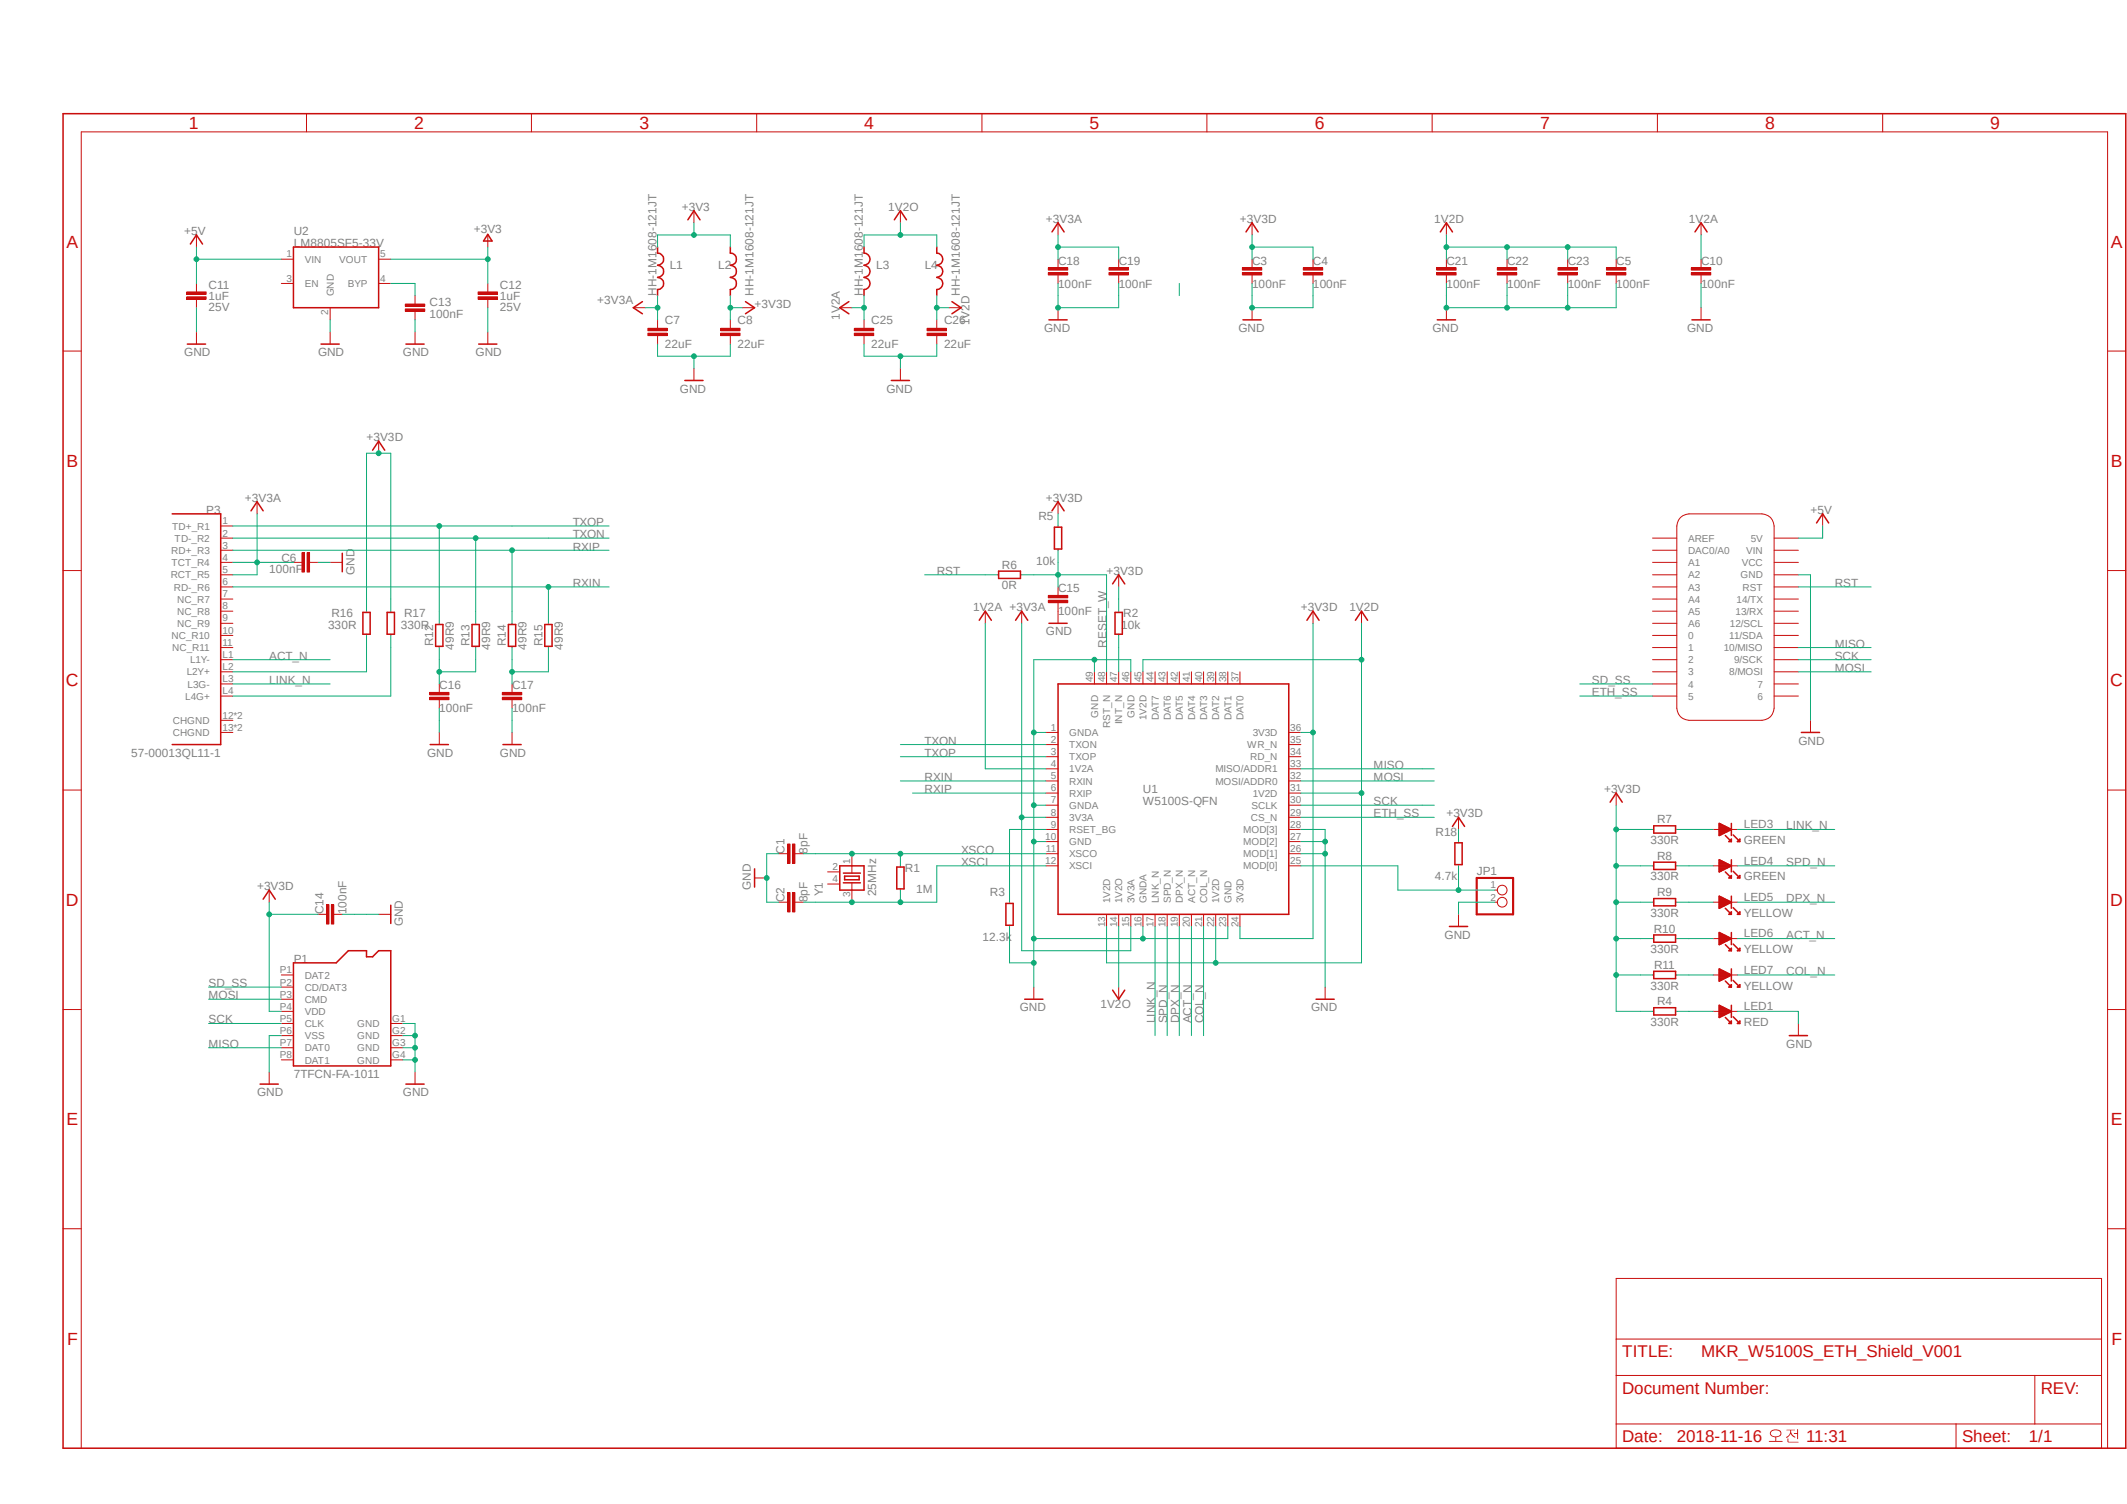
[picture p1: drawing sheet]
<svg xmlns="http://www.w3.org/2000/svg" width="297mm" height="210mm" viewBox="0 0 297 210" stroke-linecap="round" stroke-linejoin="round" font-family="sans-serif">
<path d="M8.4 15.7l288.7 186.9M297.1 15.7l-288.7 186.9" fill="none" stroke="#fff" stroke-width=".14"/>
<path d="M8.8 15.9h288v186.3h-288z" fill="none" stroke="#c90d0c" stroke-width=".21"/>
<g fill="none" stroke="#c90d0c" stroke-width=".14">
<path d="M42.8 15.9v2.5M74.2 15.9v2.5M105.7 15.9v2.5M137.1 15.9v2.5M168.5 15.9v2.5M200 15.9v2.5M231.4 15.9v2.5M262.9 15.9v2.5M8.8 49h2.5M294.3 49h2.5M8.8 79.7h2.5M294.3 79.7h2.5"/>
<path d="M8.8 110.3h2.5M294.3 110.3h2.5M8.8 141h2.5M294.3 141h2.5M8.8 171.6h2.5M225.7 178.5h67.8v23.7h-67.8zM294.3 171.6h2.5M225.7 192.1h67.8M225.7 198.8h67.8M225.7 187h67.8M273.1 198.8v3.4M284.1 192.1v6.7"/>
<path d="M11.3 202.2v-183.8h283v183.8"/>
</g>
<path d="M247.2 199.9a.58 .58 0 0 0 .1 .6 .58 .58 0 0 0 .6 .2h.3a.53 .53 0 0 0 .6-.6 .53 .53 0 0 0-.6-.5l-.7 .1zM247.4 199.9a.8 .8 0 0 1 1.2 .3 .75 .75 0 0 1-.7 .4 .75 .75 0 0 1-.6-.4zM247 201.2v.1h1.9v-.1h-.9v-.5h-.1v.5zM249.5 199.6v.1h.5a1.08 1.08 0 0 1-.6 1v.1a.79 .79 0 0 0 .7-.6 .75 .75 0 0 0 .6 .5 1 1 0 0 1-.6-1h.6zM251 199.6v.5h-.5v.1h.5v.8l.1-1.4zM249.6 200.9v.4l.1 .1h1.5l-1.4-.1-.1-.4z" fill="#c90d0c"/>
<g fill="none" stroke="#c90d0c" stroke-width=".21">
<path d="M26.6 34.1l.8-1.3 .9 1.3M41 34.5h11.9v8.5h-11.9zM68.1 32.7l.6 1h-1.2zM91.8 34.5v.8a.85 .85 0 0 1 .9 .9 .85 .85 0 0 1-.9 .8 .85 .85 0 0 1 .9 .9 .85 .85 0 0 1-.9 .8 .85 .85 0 0 1 .9 .9 .85 .85 0 0 1-.9 .8v.9M96.1 30.7l.8-1.3 .8 1.3M102 34.5v.8a.85 .85 0 0 1 .8 .9 .85 .85 0 0 1-.8 .8 .85 .85 0 0 1 .8 .9 .85 .85 0 0 1-.8 .8 .85 .85 0 0 1 .8 .9 .85 .85 0 0 1-.8 .8v.9M120.6 34.5v.8a.85 .85 0 0 1 .9 .9 .85 .85 0 0 1-.9 .8 .85 .85 0 0 1 .9 .9 .85 .85 0 0 1-.9 .8 .85 .85 0 0 1 .9 .9 .85 .85 0 0 1-.9 .8v.9M124.9 30.7l.8-1.3 .9 1.3M130.8 34.5v.8a.85 .85 0 0 1 .9 .9 .85 .85 0 0 1-.9 .8 .85 .85 0 0 1 .9 .9 .85 .85 0 0 1-.9 .8 .85 .85 0 0 1 .9 .9 .85 .85 0 0 1-.9 .8v.9M146.9 32.4l.8-1.3 .9 1.3M174 32.4l.8-1.3 .9 1.3M201.1 32.4l.9-1.3 .8 1.3"/>
<path d="M236.7 32.4l.8-1.3 .9 1.3M26.2 48h2.5M44.8 48h2.6M56.7 48h2.5M66.8 48h2.6M89.7 42.1l-1.3 .9 1.3 .8M95.6 53.1h2.6M104.1 42.1l1.3 .9-1.3 .8M118.5 42.1l-1.2 .9 1.2 .8M124.5 53.1h2.5M132.9 42.1l1.3 .9-1.3 .8M146.5 44.7h2.5"/>
<path d="M173.6 44.7h2.5M200.7 44.7h2.5M236.3 44.7h2.5M24 71.8h6.8v32.2h-6.8M35.1 71.3l.8-1.2 .8 1.2M47.8 77.3v2.5M52 62.9l.9-1.3 .8 1.3M139.4 79.8h3.1v1h-3.1zM146.9 71.3l.8-1.2 .9 1.2M147.2 73.6h1.1v3.1h-1.1zM253.7 73l.8-1.2 .9 1.2M50.7 85.5h1v3.1h-1z"/>
<path d="M54.1 85.5h1v3.1h-1zM60.8 87.2h1v3.1h-1zM65.9 87.2h1v3.1h-1zM71 87.2h1v3.1h-1zM76.1 87.2h1v3.1h-1zM136.7 86.6l.9-1.3 .8 1.3M141.8 86.6l.9-1.3 .8 1.3M146.5 87h2.5M147.7 95.5h32.3v32.2h-32.3zM155.4 81.5l.8-1.2 .9 1.2M155.7 85.5h1v3.1h-1zM182.5 86.6l.8-1.3 .9 1.3"/>
<path d="M189.3 86.6l.8-1.3 .9 1.3M60.1 104h2.5M70.2 104h2.6M202.8 115.4l.9-1.3 .8 1.3M203.2 117.7h1v3h-1zM224.8 112l.9-1.3 .8 1.3M230.9 115.3h3.1v1h-3.1zM240.1 115l1.7 .8-1.7 .9zM240.1 116.6h.1M240.1 116.5h.3M240.1 116.4h.5M240.1 116.3h.7"/>
<path d="M240.1 116.2h.9M240.1 116.1h1.1M240.1 116h1.3M240.1 115.9h1.5M240.1 115.8h1.6M240.1 115.7h1.4M240.1 115.6h1.2M240.1 115.5h1M240.1 115.4h.8M240.1 115.3h.6M240.1 115.1h.4M240.1 115.1h.1"/>
<path d="M240.9 116.7l.9 .8M241.4 117.5l.4-.3v.3zM241.8 115v1.7M242 116.6l.9 .8M243 117.2v.3h-.4zM251.5 102.3h2.6M36.7 125.6l.9-1.3 .8 1.3M41 134.5h5.9l1.7-1.7h2.6v.8h.8l.9-.8h1.7v16h-13.6zM54.6 126.4v2.5M105.4 121.3v2.6M117.3 120.9h3.3v3.4h-3.3zM117.8 123.3h2.3"/>
<path d="M117.8 121.9h2.3M117.9 122.3h2.1v.6h-2.1zM125.2 121.1h1v3h-1zM140.5 126.2h1v3h-1zM143.1 139.5h2.5M155.4 138.3l.8 1.2 .9-1.2M183.8 139.5h2.5M202.4 129.4h2.5M230.9 120.4h3.1v1h-3.1zM230.9 125.5h3.1v1h-3.1zM230.9 130.6h3.1v1h-3.1zM230.9 135.6h3.1v1.1h-3.1z"/>
<path d="M240.1 120.1l1.7 .8-1.7 .9zM240.1 125.1l1.7 .9-1.7 .8zM240.1 130.2l1.7 .9-1.7 .8zM240.1 135.3l1.7 .8-1.7 .9zM240.1 121.7h.1M240.1 121.6h.3M240.1 121.5h.5M240.1 121.4h.7M240.1 121.3h.9M240.1 121.2h1.1M240.1 121.1h1.3M240.1 121h1.5"/>
<path d="M240.1 120.9h1.6M240.1 120.8h1.4M240.1 120.6h1.2M240.1 120.6h1M240.1 120.4h.8M240.1 120.4h.6M240.1 120.2h.4M240.1 120.1h.1M240.1 126.8h.1M240.1 126.7h.3M240.1 126.6h.5M240.1 126.5h.7"/>
<path d="M240.1 126.4h.9M240.1 126.3h1.1M240.1 126.2h1.3M240.1 126.1h1.5M240.1 125.9h1.6M240.1 125.9h1.4M240.1 125.7h1.2M240.1 125.6h1M240.1 125.5h.8M240.1 125.4h.6M240.1 125.3h.4M240.1 125.2h.1"/>
<path d="M240.1 131.9h.1M240.1 131.8h.3M240.1 131.7h.5M240.1 131.6h.7M240.1 131.4h.9M240.1 131.4h1.1M240.1 131.2h1.3M240.1 131.1h1.5M240.1 131h1.6M240.1 130.9h1.4M240.1 130.8h1.2M240.1 130.7h1"/>
<path d="M240.1 130.6h.8M240.1 130.5h.6M240.1 130.4h.4M240.1 130.3h.1M240.1 137h.1M240.1 136.9h.3M240.1 136.8h.5M240.1 136.7h.7M240.1 136.6h.9M240.1 136.4h1.1M240.1 136.4h1.3M240.1 136.2h1.5"/>
<path d="M240.1 136.1h1.6M240.1 136h1.4M240.1 135.9h1.2M240.1 135.8h1M240.1 135.7h.8M240.1 135.6h.6M240.1 135.5h.4M240.1 135.4h.1M240.9 121.8l.9 .8M240.9 126.8l.9 .9M240.9 131.9l.9 .9M240.9 137l.9 .8"/>
<path d="M241.4 122.6l.4-.3v.3zM241.4 127.7l.4-.4v.4zM241.4 132.8l.4-.4v.4zM241.4 137.8l.4-.3v.3zM241.8 120.1v1.7M241.8 125.1v1.7M241.8 130.2v1.7M241.8 135.3v1.7M242 121.7l.9 .8M242 126.7l.9 .9M242 131.8l.9 .9M242 136.9l.9 .9"/>
<path d="M243 122.3v.3h-.4zM243 127.3v.4h-.4zM243 132.4v.4h-.4zM243 137.5v.3h-.4zM36.3 151.4h2.6M56.7 151.4h2.5M230.9 140.7h3.1v1h-3.1zM240.1 140.4l1.7 .8-1.7 .9zM240.1 142.1h.1M240.1 141.9h.3M240.1 141.9h.5M240.1 141.7h.7"/>
<path d="M240.1 141.6h.9M240.1 141.5h1.1M240.1 141.4h1.3M240.1 141.3h1.5M240.1 141.2h1.6M240.1 141.1h1.4M240.1 141h1.2M240.1 140.9h1M240.1 140.8h.8M240.1 140.7h.6M240.1 140.6h.4M240.1 140.5h.1"/>
<path d="M240.9 142.1l.9 .8M241.4 142.9l.4-.3v.3zM241.8 140.4v1.7M242 142l.9 .8M243 142.6v.3h-.4zM249.9 144.6h2.5"/>
</g>
<g fill="none" stroke="#c90d0c" stroke-width=".14">
<path d="M27.4 32.8v1.7M27.4 39.6v1.2M39.3 36.2h1.7M39.3 39.6h1.7M52.9 36.2h1.7M52.9 39.6h1.7M68.1 32.8v1.7M68.1 39.6v1.2M96.9 29.4v1.7M125.7 29.4v1.7M146.4 38.1h2.7v.3h-2.7zM146.4 37.4h2.7v.3h-2.7z"/>
<path d="M147.7 31.1v1.7M147.7 36.2v1.2M147.7 38.4v1.2M154.9 38.1h2.7v.3h-2.7zM154.9 37.4h2.7v.3h-2.7zM156.2 36.2v1.2M156.2 38.4v1.2M173.5 38.1h2.7v.3h-2.7zM173.5 37.4h2.7v.3h-2.7zM174.8 31.1v1.7M174.8 36.2v1.2M174.8 38.4v1.2"/>
<path d="M182 38.1h2.7v.3h-2.7zM182 37.4h2.7v.3h-2.7zM183.3 36.2v1.2M183.3 38.4v1.2M200.6 38.1h2.7v.3h-2.7zM200.6 37.4h2.7v.3h-2.7zM202 31.1v1.7M202 36.2v1.2M202 38.4v1.2M209.1 38.1h2.7v.3h-2.7zM209.1 37.4h2.7v.3h-2.7zM210.4 36.2v1.2"/>
<path d="M210.4 38.4v1.2M217.6 38.1h2.7v.3h-2.7zM217.6 37.4h2.7v.3h-2.7zM218.9 36.2v1.2M218.9 38.4v1.2M224.3 38.1h2.7v.3h-2.7zM224.3 37.4h2.7v.3h-2.7zM225.7 36.2v1.2M225.7 38.4v1.2M236.2 38.1h2.7v.3h-2.7zM236.2 37.4h2.7v.3h-2.7zM237.5 31.1v1.7"/>
<path d="M237.5 36.2v1.2M237.5 38.4v1.2M26.1 41.4h2.7v.4h-2.7zM26.1 40.8h2.7v.3h-2.7zM27.4 41.8v1.2M27.4 46.4v1.6M46.1 43v1.7M46.1 46.4v1.6M56.6 43.1h2.7v.4h-2.7zM56.6 42.5h2.7v.3h-2.7zM58 41.3v1.2M58 43.5v1.2"/>
<path d="M58 46.4v1.6M66.8 41.4h2.7v.4h-2.7zM66.8 40.8h2.7v.3h-2.7zM68.1 41.8v1.2M68.1 46.4v1.6M88.4 43h1.7M90.5 46.5h2.7v.4h-2.7zM90.5 45.8h2.7v.4h-2.7zM91.8 44.7v1.1M91.8 46.9v1.1M96.9 51.4v1.7M100.6 46.5h2.7v.4h-2.7z"/>
<path d="M100.6 45.8h2.7v.4h-2.7zM102 44.7v1.1M102 46.9v1.1M103.7 43h1.7M117.3 43h1.7M119.3 46.5h2.7v.4h-2.7zM119.3 45.8h2.7v.4h-2.7zM120.6 44.7v1.1M120.6 46.9v1.1M125.7 51.4v1.7M129.5 46.5h2.7v.4h-2.7zM129.5 45.8h2.7v.4h-2.7z"/>
<path d="M130.8 44.7v1.1M130.8 46.9v1.1M132.5 43h1.7M147.7 43v1.7M174.8 43v1.7M202 43v1.7M237.5 43v1.7M30.8 78.5h1.7M30.8 73.4h1.7M30.8 75.1h1.7M30.8 76.8h1.7M35.9 70.1v1.7"/>
<path d="M41 78.5h1.2M42.2 77.2h.3v2.7h-.3zM42.9 77.2h.3v2.7h-.3zM43.2 78.5h1.2M46.1 78.5h1.7M52.9 61.6v1.7M147.7 70.1v1.7M147.7 73.4v.2M147.7 76.7v.1M230.8 78.5h3.3M230.8 75.1h3.3M230.8 76.8h3.3"/>
<path d="M234.7 72.3l.3-.3 .8-.2h10.2a1.74 1.74 0 0 1 1.7 1.6v25.5a1.74 1.74 0 0 1-1.7 1.7h-10.2a1.74 1.74 0 0 1-1.7-1.7v-25.5l.3-.8zM247.7 78.5h3.4M247.7 75.1h3.4M247.7 76.8h3.4M254.5 71.8v1.6M30.8 80.3h1.7M30.8 82h1.7M30.8 83.7h1.7M30.8 85.3h1.7M30.8 87h1.7M30.8 88.7h1.7M30.8 90.4h1.7"/>
<path d="M30.8 92.1h1.7M30.8 93.8h1.7M30.8 95.5h1.7M30.8 97.2h1.7M51.2 85.3v.2M51.2 88.6v.1M54.6 85.3v.2M54.6 88.6v.1M60 97.4h2.7v.3h-2.7zM60 96.7h2.7v.3h-2.7zM61.3 87v.2M61.3 90.3v.1"/>
<path d="M61.3 95.5v1.2M61.3 97.7v1.2M66.4 87v.2M66.4 90.3v.1M70.1 97.4h2.8v.3h-2.8zM70.1 96.7h2.8v.3h-2.8zM71.5 87v.2M71.5 90.3v.1M71.5 95.5v1.2M71.5 97.7v1.2M76.6 87v.2M76.6 90.3v.1"/>
<path d="M137.6 85.3v1.7M139.3 80.3h.1M142.5 80.3h.2M142.7 85.3v1.7M146.4 83.8h2.7v.4h-2.7zM146.4 83.1h2.7v.4h-2.7zM147.7 82v1.1M147.7 84.2v2.8M152.8 93.8v1.7M154.5 93.8v1.7M156.2 80.3v1.7M156.2 85.3v.2"/>
<path d="M156.2 88.6v.1M156.2 93.8v1.7M157.9 93.8v1.7M159.6 93.8v1.7M161.3 93.8v1.7M163 93.8v1.7M164.7 93.8v1.7M166.4 93.8v1.7M168.1 93.8v1.7M169.8 93.8v1.7M171.4 93.8v1.7M173.1 93.8v1.7"/>
<path d="M183.3 85.3v1.7M190.1 85.3v1.7M230.8 80.3h3.3M230.8 82h3.3M230.8 83.7h3.3M230.8 85.3h3.3M230.8 87h3.3M230.8 88.7h3.3M230.8 90.4h3.3M230.8 92.1h3.3M230.8 93.8h3.3M230.8 95.5h3.3"/>
<path d="M230.8 97.2h3.3M247.7 80.3h3.4M247.7 82h3.4M247.7 83.7h3.4M247.7 85.3h3.4M247.7 87h3.4M247.7 88.7h3.4M247.7 90.4h3.4M247.7 92.1h3.4M247.7 93.8h3.4M247.7 95.5h3.4M247.7 97.2h3.4"/>
<path d="M30.8 100.6h1.7M30.8 102.3h1.7M61.3 102.3v1.7M71.5 102.3v1.7M108.8 119.2h1.1M110 117.9h.3v2.7h-.3zM110.7 117.9h.3v2.7h-.3zM111 119.2h1.2M119 119.2v2.7M146 102.3h1.7M146 115.8h1.7M146 119.2h1.7"/>
<path d="M146 104h1.7M146 105.7h1.7M146 107.4h1.7M146 109.1h1.7M146 110.7h1.7M146 112.4h1.7M146 114.1h1.7M146 117.5h1.7M180 102.3h1.7M180 115.8h1.7M180 119.2h1.7M180 104h1.7"/>
<path d="M180 105.7h1.7M180 107.4h1.7M180 109.1h1.7M180 110.7h1.7M180 112.4h1.7M180 114.1h1.7M180 117.5h1.7M203.7 114.1v1.7M203.7 117.5v.2M225.7 110.7v1.7M230.8 115.8h.1M234 115.8h.1"/>
<path d="M239.2 115.8h3.4M252.8 100.6v1.7M37.6 124.3v1.7M39.3 136.1h1.7M39.3 139.5h1.7M39.3 137.8h1.7M44.4 127.7h1.2M45.6 126.3h.3v2.7h-.3zM46.3 126.3h.3v2.7h-.3zM46.6 127.7h1.2M52.9 127.7h1.7M105.4 122.6h1.7"/>
<path d="M108.8 126h1.1M110 124.6h.3v2.7h-.3zM110.7 124.6h.3v2.7h-.3zM111 126h1.2M115.6 121.8h1.7M115.6 123.4h1.7M119 123.3v2.7M125.7 120.9v.2M125.7 124.1v.2M141 126v.2M141 129.2v.2M144.4 137.8v1.7"/>
<path d="M146 120.9h1.7M154.5 127.7v1.7M156.2 127.7v1.7M156.2 137.8v1.7M157.9 127.7v1.7M159.6 127.7v1.7M161.3 127.7v1.7M163 127.7v1.7M164.7 127.7v1.7M166.4 127.7v1.7M168.1 127.7v1.7M169.8 127.7v1.7"/>
<path d="M171.4 127.7v1.7M173.1 127.7v1.7M180 120.9h1.7M185 137.8v1.7M203.7 120.7v.2M203.7 127.7v1.7M208.7 126h.4M208.7 124.3h.4M230.8 120.9h.1M230.8 126h.1M230.8 131.1h.1M230.8 136.1h.1"/>
<path d="M234 120.9h.1M234 126h.1M234 131.1h.1M234 136.1h.1M239.2 120.9h3.4M239.2 126h3.4M239.2 131.1h3.4M239.2 136.1h3.4M37.6 149.7v1.7M39.3 141.2h1.7M39.3 148h1.7M39.3 146.3h1.7"/>
<path d="M39.3 144.6h1.7M39.3 142.9h1.7M54.6 148h1.7M54.6 146.3h1.7M54.6 144.6h1.7M54.6 142.9h1.7M58 149.7v1.7M230.8 141.2h.1M234 141.2h.1M239.2 141.2h3.4M251.1 142.9v1.7"/>
<circle cx="209.8" cy="124.3" r=".68"/>
<circle cx="209.8" cy="126" r=".68"/>
</g>
<g fill="none" stroke="#c90d0c" stroke-width=".34">
<path d="M146.4 38.2h2.7M146.4 37.5h2.7M154.9 38.2h2.7M154.9 37.5h2.7M173.5 38.2h2.7M173.5 37.5h2.7M182 38.2h2.7M182 37.5h2.7M200.6 38.2h2.7M200.6 37.5h2.7M209.1 38.2h2.7M209.1 37.5h2.7"/>
<path d="M217.6 38.2h2.7M217.6 37.5h2.7M224.3 38.2h2.7M224.3 37.5h2.7M236.2 38.2h2.7M236.2 37.5h2.7M26.1 41.6h2.7M26.1 40.9h2.7M56.6 43.3h2.7M56.6 42.6h2.7M66.8 41.6h2.7M66.8 40.9h2.7"/>
<path d="M90.5 46.7h2.7M90.5 46h2.7M100.6 46.7h2.7M100.6 46h2.7M119.3 46.7h2.7M119.3 46h2.7M129.5 46.7h2.7M129.5 46h2.7M42.3 77.2v2.7M43.1 77.2v2.7M60 97.5h2.7M60 96.9h2.7"/>
<path d="M70.1 97.5h2.8M70.1 96.9h2.8M146.4 84h2.7M146.4 83.3h2.7M110.2 117.9v2.7M110.8 117.9v2.7M45.8 126.3v2.7M46.4 126.3v2.7M110.2 124.6v2.7M110.8 124.6v2.7"/>
</g>
<path d="M206.2 122.6h5.1v5.1h-5.1z" fill="none" stroke="#c90d0c" stroke-width=".3"/>
<path d="M91.8 48v1.7h10.2v-1.7M96.9 49.7v1.7M44.4 78.5h1.7M61.3 98.9v3.4M71.5 98.9v3.4" fill="none" stroke="#0dab76" stroke-width=".14"/>
<circle cx="96.9" cy="49.7" r=".33" fill="#0dab76"/>
<g fill="none" stroke="#0dab76" stroke-width=".14">
<path d="M174.8 41.3v1.7h8.5v-1.7"/>
<circle cx="96.9" cy="49.7" r=".33"/>
</g>
<circle cx="174.8" cy="43" r=".33" fill="#0dab76"/>
<g fill="none" stroke="#0dab76" stroke-width=".14">
<path d="M174.8 39.6v1.7M183.3 39.6v1.7M120.6 48v1.7h10.2v-1.7M125.7 49.7v1.7"/>
<circle cx="174.8" cy="43" r=".33"/>
</g>
<circle cx="125.7" cy="49.7" r=".33" fill="#0dab76"/>
<g fill="none" stroke="#0dab76" stroke-width=".14">
<path d="M147.7 41.3v1.7h8.5v-1.7"/>
<circle cx="125.7" cy="49.7" r=".33"/>
</g>
<circle cx="147.7" cy="43" r=".33" fill="#0dab76"/>
<g fill="none" stroke="#0dab76" stroke-width=".14">
<path d="M147.7 39.6v1.7M156.2 39.6v1.7M202 41.3v1.7h16.9v-1.7M210.4 41.3v1.7"/>
<circle cx="147.7" cy="43" r=".33"/>
</g>
<circle cx="210.4" cy="43" r=".33" fill="#0dab76"/>
<circle cx="210.4" cy="43" r=".33" fill="none" stroke="#0dab76" stroke-width=".14"/>
<circle cx="202" cy="43" r=".33" fill="#0dab76"/>
<g fill="none" stroke="#0dab76" stroke-width=".14">
<path d="M202 39.6v1.7M210.4 39.6v1.7M218.9 39.6v1.7M225.7 39.6v3.4h-6.8"/>
<circle cx="202" cy="43" r=".33"/>
</g>
<circle cx="218.9" cy="43" r=".33" fill="#0dab76"/>
<g fill="none" stroke="#0dab76" stroke-width=".14">
<path d="M237.5 39.6v3.4M108.8 119.2h-1.7v6.8h1.7"/>
<circle cx="218.9" cy="43" r=".33"/>
</g>
<circle cx="107.1" cy="122.6" r=".33" fill="#0dab76"/>
<g fill="none" stroke="#0dab76" stroke-width=".14">
<path d="M146 117.5h-1.6v20.3M146 102.3h-1.6v10.1"/>
<circle cx="107.1" cy="122.6" r=".33"/>
</g>
<circle cx="144.4" cy="117.5" r=".33" fill="#0dab76"/>
<g fill="none" stroke="#0dab76" stroke-width=".14">
<path d="M146 112.4h-1.6v5.1"/>
<circle cx="144.4" cy="117.5" r=".33"/>
</g>
<circle cx="144.4" cy="112.4" r=".33" fill="#0dab76"/>
<g fill="none" stroke="#0dab76" stroke-width=".14">
<path d="M159.6 129.4v1.7h-15.2"/>
<circle cx="144.4" cy="112.4" r=".33"/>
</g>
<circle cx="144.4" cy="131.1" r=".33" fill="#0dab76"/>
<g fill="none" stroke="#0dab76" stroke-width=".14">
<path d="M171.4 129.4v1.7h-11.8"/>
<circle cx="144.4" cy="131.1" r=".33"/>
</g>
<circle cx="159.6" cy="131.1" r=".33" fill="#0dab76"/>
<g fill="none" stroke="#0dab76" stroke-width=".14">
<path d="M157.9 93.8v-1.7h-13.5v10.2"/>
<circle cx="159.6" cy="131.1" r=".33"/>
</g>
<circle cx="144.4" cy="102.3" r=".33" fill="#0dab76"/>
<g fill="none" stroke="#0dab76" stroke-width=".14">
<path d="M141 129.4v5.1h3.4"/>
<circle cx="144.4" cy="102.3" r=".33"/>
</g>
<circle cx="144.4" cy="134.5" r=".33" fill="#0dab76"/>
<g fill="none" stroke="#0dab76" stroke-width=".14">
<path d="M152.8 92.1v1.7"/>
<circle cx="144.4" cy="134.5" r=".33"/>
</g>
<circle cx="152.8" cy="92.1" r=".33" fill="#0dab76"/>
<g fill="none" stroke="#0dab76" stroke-width=".14">
<path d="M181.7 115.8h3.3v3.4M181.7 117.5h3.3"/>
<circle cx="152.8" cy="92.1" r=".33"/>
</g>
<circle cx="185" cy="117.5" r=".33" fill="#0dab76"/>
<g fill="none" stroke="#0dab76" stroke-width=".14">
<path d="M181.7 119.2h3.3v18.6"/>
<circle cx="185" cy="117.5" r=".33"/>
</g>
<circle cx="185" cy="119.2" r=".33" fill="#0dab76"/>
<g fill="none" stroke="#0dab76" stroke-width=".14">
<path d="M27.4 43v3.4M46.1 44.7v1.7M58 44.7v1.7M68.1 43v3.4M251.1 80.3h1.7v20.3M47.8 127.7h5.1M39.3 144.6h-1.7v5.1M56.3 142.9h1.7v6.8M56.3 148h1.7M242.6 141.2h8.5v1.7"/>
<circle cx="185" cy="119.2" r=".33"/>
</g>
<circle cx="58" cy="148" r=".33" fill="#0dab76"/>
<g fill="none" stroke="#0dab76" stroke-width=".14">
<path d="M56.3 146.3h1.7"/>
<circle cx="58" cy="148" r=".33"/>
</g>
<circle cx="58" cy="146.3" r=".33" fill="#0dab76"/>
<g fill="none" stroke="#0dab76" stroke-width=".14">
<path d="M56.3 144.6h1.7"/>
<circle cx="58" cy="146.3" r=".33"/>
</g>
<circle cx="58" cy="144.6" r=".33" fill="#0dab76"/>
<g fill="none" stroke="#0dab76" stroke-width=".14">
<path d="M32.5 78.5h6.8M35.9 71.8v6.7M208.7 126h-5v1.7"/>
<circle cx="58" cy="144.6" r=".33"/>
</g>
<circle cx="35.9" cy="78.5" r=".33" fill="#0dab76"/>
<g fill="none" stroke="#0dab76" stroke-width=".14">
<path d="M90.1 43h1.7M91.8 41.3v3.4M35.9 78.5v1.8h-3.4M39.3 78.5h1.7"/>
<circle cx="35.9" cy="78.5" r=".33"/>
</g>
<circle cx="91.8" cy="43" r=".33" fill="#0dab76"/>
<g fill="none" stroke="#0dab76" stroke-width=".14">
<path d="M147.7 32.8v3.4M147.7 34.5h8.5"/>
<circle cx="91.8" cy="43" r=".33"/>
</g>
<circle cx="147.7" cy="34.5" r=".33" fill="#0dab76"/>
<g fill="none" stroke="#0dab76" stroke-width=".14">
<path d="M156.2 34.5v1.7M142.7 87v45.8h15.2v-3.4M142.7 114.1h3.3"/>
<circle cx="147.7" cy="34.5" r=".33"/>
</g>
<circle cx="142.7" cy="114.1" r=".33" fill="#0dab76"/>
<g fill="none" stroke="#0dab76" stroke-width=".14">
<path d="M54.6 63.3h-3.4v20.4"/>
<circle cx="142.7" cy="114.1" r=".33"/>
</g>
<circle cx="52.9" cy="63.3" r=".33" fill="#0dab76"/>
<g fill="none" stroke="#0dab76" stroke-width=".14">
<path d="M102 41.3v3.4M102 43h1.7M54.6 63.3v22M51.2 83.7v1.6"/>
<circle cx="52.9" cy="63.3" r=".33"/>
</g>
<circle cx="102" cy="43" r=".33" fill="#0dab76"/>
<g fill="none" stroke="#0dab76" stroke-width=".14">
<path d="M174.8 32.8v3.4M174.8 34.5h8.5"/>
<circle cx="102" cy="43" r=".33"/>
</g>
<circle cx="174.8" cy="34.5" r=".33" fill="#0dab76"/>
<g fill="none" stroke="#0dab76" stroke-width=".14">
<path d="M183.3 34.5v1.7M183.3 87v44.1h-10.2v-1.7M181.7 102.3h1.6"/>
<circle cx="174.8" cy="34.5" r=".33"/>
</g>
<circle cx="183.4" cy="102.3" r=".33" fill="#0dab76"/>
<g fill="none" stroke="#0dab76" stroke-width=".14">
<path d="M156.2 82v3.3M37.6 126v15.2h1.7M37.6 127.7h6.8"/>
<circle cx="183.4" cy="102.3" r=".33"/>
</g>
<circle cx="37.6" cy="127.7" r=".33" fill="#0dab76"/>
<g fill="none" stroke="#0dab76" stroke-width=".14">
<path d="M229.1 115.8h-3.4v20.3h3.4M225.7 120.9h3.4"/>
<circle cx="37.6" cy="127.7" r=".33"/>
</g>
<circle cx="225.7" cy="120.9" r=".33" fill="#0dab76"/>
<g fill="none" stroke="#0dab76" stroke-width=".14">
<path d="M225.7 126h3.4"/>
<circle cx="225.7" cy="120.9" r=".33"/>
</g>
<circle cx="225.7" cy="126" r=".33" fill="#0dab76"/>
<g fill="none" stroke="#0dab76" stroke-width=".14">
<path d="M225.7 131.1h3.4"/>
<circle cx="225.7" cy="126" r=".33"/>
</g>
<circle cx="225.7" cy="131.1" r=".33" fill="#0dab76"/>
<g fill="none" stroke="#0dab76" stroke-width=".14">
<path d="M225.7 112.4v3.4"/>
<circle cx="225.7" cy="131.1" r=".33"/>
</g>
<circle cx="225.7" cy="115.8" r=".33" fill="#0dab76"/>
<g fill="none" stroke="#0dab76" stroke-width=".14">
<path d="M225.7 136.1v5.1h3.4"/>
<circle cx="225.7" cy="115.8" r=".33"/>
</g>
<circle cx="225.7" cy="136.1" r=".33" fill="#0dab76"/>
<g fill="none" stroke="#0dab76" stroke-width=".14">
<path d="M32.5 75.1h52.5M66.4 75.1v10.2M147.7 71.8v1.6M203.7 115.8v1.7M229.1 115.8h1.7M229.1 120.9h1.7M229.1 126h1.7M229.1 131.1h1.7M229.1 136.1h1.7M229.1 141.2h1.7"/>
<circle cx="225.7" cy="136.1" r=".33"/>
</g>
<circle cx="66.4" cy="75.1" r=".33" fill="#0dab76"/>
<g fill="none" stroke="#0dab76" stroke-width=".14">
<path d="M32.5 73.4h52.5M61.3 73.4v11.9M66.4 85.3v1.7M125.7 104h20.3"/>
<circle cx="66.4" cy="75.1" r=".33"/>
</g>
<circle cx="61.3" cy="73.4" r=".33" fill="#0dab76"/>
<g fill="none" stroke="#0dab76" stroke-width=".14">
<path d="M32.5 82h52.5M61.3 85.3v1.7M76.6 82v3.3M125.7 105.7h20.3"/>
<circle cx="61.3" cy="73.4" r=".33"/>
</g>
<circle cx="76.6" cy="82" r=".33" fill="#0dab76"/>
<g fill="none" stroke="#0dab76" stroke-width=".14">
<path d="M32.5 76.8h52.5M71.5 76.8v8.5M76.6 85.3v1.7M125.7 109.1h20.3"/>
<circle cx="76.6" cy="82" r=".33"/>
</g>
<circle cx="71.5" cy="76.8" r=".33" fill="#0dab76"/>
<g fill="none" stroke="#0dab76" stroke-width=".14">
<path d="M32.5 95.5h13.6M32.5 92.1h13.6M51.2 88.7v5.1h-18.7M54.6 88.7v8.5h-22.1M61.3 93.8h5.1M61.3 92.1v3.4M71.5 85.3v1.7M127.4 110.7h18.6M242.6 115.8h13.6M161.3 129.4v15.2M166.4 129.4v15.2M242.6 131.1h13.6"/>
<circle cx="71.5" cy="76.8" r=".33"/>
</g>
<circle cx="61.3" cy="93.8" r=".33" fill="#0dab76"/>
<g fill="none" stroke="#0dab76" stroke-width=".14">
<path d="M61.3 90.4v1.7M66.4 90.4v3.4M71.5 92.1v3.4M76.6 92.1v1.7h-5.1"/>
<circle cx="61.3" cy="93.8" r=".33"/>
</g>
<circle cx="71.5" cy="93.8" r=".33" fill="#0dab76"/>
<g fill="none" stroke="#0dab76" stroke-width=".14">
<path d="M91.8 34.5v-1.7h10.2v1.7M96.9 31.1v1.7M71.5 90.4v1.7M76.6 90.4v1.7"/>
<circle cx="71.5" cy="93.8" r=".33"/>
</g>
<circle cx="96.9" cy="32.8" r=".33" fill="#0dab76"/>
<g fill="none" stroke="#0dab76" stroke-width=".14">
<path d="M54.6 36.2h13.5M68.1 34.5v5.1"/>
<circle cx="96.9" cy="32.8" r=".33"/>
</g>
<circle cx="68.1" cy="36.2" r=".33" fill="#0dab76"/>
<g fill="none" stroke="#0dab76" stroke-width=".14">
<path d="M130.8 41.3v3.4M130.8 43h1.7"/>
<circle cx="68.1" cy="36.2" r=".33"/>
</g>
<circle cx="130.8" cy="43" r=".33" fill="#0dab76"/>
<g fill="none" stroke="#0dab76" stroke-width=".14">
<path d="M202 32.8v3.4M202 34.5h16.9v1.7"/>
<circle cx="130.8" cy="43" r=".33"/>
</g>
<circle cx="202" cy="34.5" r=".33" fill="#0dab76"/>
<g fill="none" stroke="#0dab76" stroke-width=".14">
<path d="M210.4 34.5v1.7"/>
<circle cx="202" cy="34.5" r=".33"/>
</g>
<circle cx="210.4" cy="34.5" r=".33" fill="#0dab76"/>
<g fill="none" stroke="#0dab76" stroke-width=".14">
<path d="M218.9 34.5h6.8v1.7"/>
<circle cx="210.4" cy="34.5" r=".33"/>
</g>
<circle cx="218.9" cy="34.5" r=".33" fill="#0dab76"/>
<g fill="none" stroke="#0dab76" stroke-width=".14">
<path d="M190.1 110.7v23.8h-35.6v-5.1M169.8 129.4v5.1"/>
<circle cx="218.9" cy="34.5" r=".33"/>
</g>
<circle cx="169.8" cy="134.5" r=".33" fill="#0dab76"/>
<g fill="none" stroke="#0dab76" stroke-width=".14">
<path d="M159.6 92.1h30.5M190.1 87v23.7"/>
<circle cx="169.8" cy="134.5" r=".33"/>
</g>
<circle cx="190.1" cy="92.1" r=".33" fill="#0dab76"/>
<g fill="none" stroke="#0dab76" stroke-width=".14">
<path d="M159.6 92.1v1.7M181.7 110.7h8.4"/>
<circle cx="190.1" cy="92.1" r=".33"/>
</g>
<circle cx="190.1" cy="110.7" r=".33" fill="#0dab76"/>
<g fill="none" stroke="#0dab76" stroke-width=".14">
<path d="M119 43h1.6M120.6 41.3v3.4"/>
<circle cx="190.1" cy="110.7" r=".33"/>
</g>
<circle cx="120.7" cy="43" r=".33" fill="#0dab76"/>
<g fill="none" stroke="#0dab76" stroke-width=".14">
<path d="M120.6 34.5v-1.7h10.2v1.7M125.7 31.1v1.7M237.5 32.8v3.4M137.6 87v20.4h8.4"/>
<circle cx="120.7" cy="43" r=".33"/>
</g>
<circle cx="125.7" cy="32.8" r=".33" fill="#0dab76"/>
<g fill="none" stroke="#0dab76" stroke-width=".14">
<path d="M147.7 78.5v1.8h6.8v13.5M156.2 129.4v8.4"/>
<circle cx="125.7" cy="32.8" r=".33"/>
</g>
<circle cx="147.7" cy="80.3" r=".33" fill="#0dab76"/>
<g fill="none" stroke="#0dab76" stroke-width=".14">
<path d="M147.7 76.8v1.7M142.7 80.3h5v1.7M113.9 119.2h32.1"/>
<circle cx="147.7" cy="80.3" r=".33"/>
</g>
<circle cx="119" cy="119.2" r=".33" fill="#0dab76"/>
<g fill="none" stroke="#0dab76" stroke-width=".14">
<path d="M125.7 119.2v1.7"/>
<circle cx="119" cy="119.2" r=".33"/>
</g>
<circle cx="125.7" cy="119.2" r=".33" fill="#0dab76"/>
<g fill="none" stroke="#0dab76" stroke-width=".14">
<path d="M112.2 119.2h1.7M113.9 126h11.8M130.8 120.9h15.2"/>
<circle cx="125.7" cy="119.2" r=".33"/>
</g>
<circle cx="119" cy="126" r=".33" fill="#0dab76"/>
<g fill="none" stroke="#0dab76" stroke-width=".14">
<path d="M130.8 120.9v5.1h-5.1v-1.7"/>
<circle cx="119" cy="126" r=".33"/>
</g>
<circle cx="125.7" cy="126" r=".33" fill="#0dab76"/>
<g fill="none" stroke="#0dab76" stroke-width=".14">
<path d="M27.4 34.5v5.1M27.4 36.2h11.9M54.6 39.6h3.4v1.7M156.2 88.7v5.1M251.1 90.4h10.2M251.1 93.8h10.2M146 115.8h-5v10.2M181.7 107.4h18.6M181.7 109.1h18.6M234.1 115.8h5.1M29.1 139.5h10.2M112.2 126h1.7"/>
<path d="M163 129.4v15.2M164.7 129.4v15.2M168.1 129.4v15.2M234.1 126h5.1M234.1 120.9h5.1M234.1 136.1h5.1M234.1 131.1h5.1M242.6 126h13.6M242.6 120.9h13.6M242.6 136.1h13.6M29.1 146.3h10.2M234.1 141.2h5.1"/>
<circle cx="125.7" cy="126" r=".33"/>
</g>
<circle cx="27.4" cy="36.2" r=".33" fill="#0dab76"/>
<g fill="none" stroke="#0dab76" stroke-width=".14">
<path d="M164.7 39.6v1.7M254.5 73.4v1.7h-3.4M129.1 80.3h10.2M220.6 95.5h10.2M220.6 97.2h10.2M251.1 92.1h10.2M251.1 82h10.2M181.7 112.4h18.6M181.7 114.1h18.6M29.1 137.8h10.2M195.2 120.9v3.4h13.5M203.7 120.9v3.4"/>
<path d="M29.1 142.9h10.2"/>
<circle cx="27.4" cy="36.2" r=".33"/>
</g>
<circle cx="203.7" cy="124.3" r=".33" fill="#0dab76"/>
<g fill="none" stroke="#0dab76" stroke-width=".14">
<path d="M181.7 120.9h13.5"/>
<circle cx="203.7" cy="124.3" r=".33"/>
</g>
<g font-size="2.5" fill="#c90d0c">
<text x="26.4" y="18">1</text>
<text x="57.8" y="18">2</text>
<text x="89.3" y="18">3</text>
<text x="120.7" y="18">4</text>
<text x="152.1" y="18">5</text>
<text x="183.6" y="18">6</text>
<text x="215.1" y="18">7</text>
<text x="246.5" y="18">8</text>
<text x="277.9" y="18">9</text>
<text x="9.3" y="34.6">A</text>
<text x="294.8" y="34.6">A</text>
<text x="9.3" y="65.2">B</text>
<text x="294.8" y="65.2">B</text>
<text x="9.2" y="95.8">C</text>
<text x="294.7" y="95.8">C</text>
<text x="9.2" y="126.5">D</text>
<text x="294.7" y="126.5">D</text>
<text x="9.3" y="157.1">E</text>
<text x="294.8" y="157.1">E</text>
<text x="9.4" y="187.7">F</text>
<text x="294.8" y="187.7">F</text>
</g>
<g font-size="2.4" fill="#c90d0c">
<text x="226.5" y="189.5">TITLE:</text>
<text x="237.5" y="189.5">MKR_W5100S_ETH_Shield_V001</text>
<text x="226.5" y="194.6">Document Number:</text>
<text x="285" y="194.6">REV:</text>
<text x="226.5" y="201.4">Date:</text>
<text x="234.1" y="201.4">2018-11-16</text>
<text x="252.2" y="201.4">11:31</text>
<text x="274" y="201.4">Sheet:</text>
<text x="283.3" y="201.4">1/1</text>
</g>
<g font-size="1.7" fill="#808080">
<text x="95.2" y="29.4">+3V3</text>
<text x="124" y="29.4">1V2O</text>
<text x="25.7" y="32.8">+5V</text>
<text x="41" y="34.5">LM8805SF5-33V</text>
<text x="41" y="32.8">U2</text>
<text x="66.2" y="32.5">+3V3</text>
<text x="146" y="31.1">+3V3A</text>
<text x="173.1" y="31.1">+3V3D</text>
<text x="200.3" y="31.1">1V2D</text>
<text x="235.8" y="31.1">1V2A</text>
<text x="29.1" y="41.9">1uF</text>
<text x="29.1" y="40.3">C11</text>
<text x="69.8" y="41.9">1uF</text>
<text x="69.8" y="40.3">C12</text>
<text x="91.7" y="41.3" transform="rotate(-90 91.7 41.3)">HH-1M1608-121JT</text>
<text x="93.5" y="37.5">L1</text>
<text x="100.3" y="37.5">L2</text>
<text x="105.2" y="41.3" transform="rotate(-90 105.2 41.3)">HH-1M1608-121JT</text>
<text x="120.5" y="41.3" transform="rotate(-90 120.5 41.3)">HH-1M1608-121JT</text>
<text x="122.3" y="37.5">L3</text>
<text x="129.1" y="37.5">L4</text>
<text x="134" y="41.3" transform="rotate(-90 134 41.3)">HH-1M1608-121JT</text>
<text x="147.7" y="40.2">100nF</text>
<text x="147.7" y="37">C18</text>
<text x="156.2" y="40.2">100nF</text>
<text x="156.2" y="37">C19</text>
<text x="174.8" y="40.2">100nF</text>
<text x="174.8" y="37">C3</text>
<text x="183.3" y="37">C4</text>
<text x="183.3" y="40.2">100nF</text>
<text x="202" y="37">C21</text>
<text x="202" y="40.2">100nF</text>
<text x="210.4" y="40.2">100nF</text>
<text x="210.4" y="37">C22</text>
<text x="218.9" y="37">C23</text>
<text x="218.9" y="40.2">100nF</text>
<text x="225.7" y="40.2">100nF</text>
<text x="225.7" y="37">C5</text>
<text x="237.5" y="40.2">100nF</text>
<text x="237.5" y="37">C10</text>
<text x="29.1" y="43.4">25V</text>
<text x="60" y="44.4">100nF</text>
<text x="60" y="42.7">C13</text>
<text x="69.8" y="43.4">25V</text>
<text x="83.4" y="42.5">+3V3A</text>
<text x="92.8" y="45.3">C7</text>
<text x="103" y="45.3">C8</text>
<text x="105.4" y="43">+3V3D</text>
<text x="117.3" y="44.7" transform="rotate(-90 117.3 44.7)">1V2A</text>
<text x="121.7" y="45.3">C25</text>
<text x="131.8" y="45.3">C26</text>
<text x="135.4" y="45.4" transform="rotate(-90 135.4 45.4)">1V2D</text>
<text x="145.8" y="46.4">GND</text>
<text x="172.9" y="46.4">GND</text>
<text x="200" y="46.4">GND</text>
<text x="235.6" y="46.4">GND</text>
<text x="25.7" y="49.7">GND</text>
<text x="44.4" y="49.7">GND</text>
<text x="56.3" y="49.7">GND</text>
<text x="66.4" y="49.7">GND</text>
<text x="92.8" y="48.6">22uF</text>
<text x="103" y="48.6">22uF</text>
<text x="121.7" y="48.6">22uF</text>
<text x="131.8" y="48.6">22uF</text>
<text x="95" y="54.8">GND</text>
<text x="123.8" y="54.8">GND</text>
<text x="51.2" y="61.6">+3V3D</text>
<text x="28.8" y="71.8">P3</text>
<text x="34.2" y="70.1">+3V3A</text>
<text x="146" y="70.1">+3V3D</text>
<text x="252.8" y="71.8">+5V</text>
<text x="80" y="75.1">TXON</text>
<text x="80" y="73.4">TXOP</text>
<text x="80" y="76.9">RXIP</text>
<text x="145" y="72.6">R5</text>
<text x="37.6" y="80">100nF</text>
<text x="39.3" y="78.5">C6</text>
<text x="49.5" y="80.3" transform="rotate(-90 49.5 80.3)">GND</text>
<text x="80" y="82">RXIN</text>
<text x="130.8" y="80.3">RST</text>
<text x="139.9" y="82.3">0R</text>
<text x="139.9" y="79.4">R6</text>
<text x="144.7" y="78.9">10k</text>
<text x="147.7" y="82.7">C15</text>
<text x="154.5" y="80.3">+3V3D</text>
<text x="256.2" y="82">RST</text>
<text x="45.8" y="87.9">330R</text>
<text x="46.3" y="86.2">R16</text>
<text x="56" y="87.9">330R</text>
<text x="56.4" y="86.2">R17</text>
<text x="135.9" y="85.3">1V2A +3V3A</text>
<text x="146" y="88.7">GND</text>
<text x="147.7" y="85.9">100nF</text>
<text x="156.5" y="87.9">10k</text>
<text x="156.8" y="86.2">R2</text>
<text x="181.7" y="85.3">+3V3D</text>
<text x="188.4" y="85.3">1V2D</text>
<text x="37.6" y="95.5">LINK_N</text>
<text x="37.6" y="92.1">ACT_N</text>
<text x="60.5" y="90.3" transform="rotate(-90 60.5 90.3)">R12</text>
<text x="63.4" y="90.7" transform="rotate(-90 63.4 90.7)">49R9</text>
<text x="65.6" y="90.3" transform="rotate(-90 65.6 90.3)">R13</text>
<text x="68.5" y="90.7" transform="rotate(-90 68.5 90.7)">49R9</text>
<text x="70.7" y="90.3" transform="rotate(-90 70.7 90.3)">R14</text>
<text x="73.5" y="90.7" transform="rotate(-90 73.5 90.7)">49R9</text>
<text x="75.7" y="90.3" transform="rotate(-90 75.7 90.3)">R15</text>
<text x="78.6" y="90.7" transform="rotate(-90 78.6 90.7)">49R9</text>
<text x="154.5" y="90.4" transform="rotate(-90 154.5 90.4)">RESET_W</text>
<text x="222.3" y="95.5">SD_SS</text>
<text x="256.2" y="90.4">MISO</text>
<text x="256.2" y="93.8">MOSI</text>
<text x="256.2" y="92.1">SCK</text>
<text x="61.3" y="99.5">100nF</text>
<text x="61.3" y="96.3">C16</text>
<text x="71.5" y="99.5">100nF</text>
<text x="71.5" y="96.3">C17</text>
<text x="222.3" y="97.2">ETH_SS</text>
<text x="18.3" y="105.7">57-00013QL11-1</text>
<text x="59.6" y="105.7">GND</text>
<text x="69.8" y="105.7">GND</text>
<text x="129.1" y="104">TXON</text>
<text x="129.1" y="105.7">TXOP</text>
<text x="191.8" y="107.4">MISO</text>
<text x="251.1" y="104">GND</text>
<text x="129.1" y="109.1">RXIN</text>
<text x="129.1" y="110.7">RXIP</text>
<text x="159.6" y="112.4">W5100S-QFN</text>
<text x="159.6" y="110.7">U1</text>
<text x="191.8" y="109.1">MOSI</text>
<text x="191.8" y="112.4">SCK</text>
<text x="224" y="110.7">+3V3D</text>
<text x="109.6" y="119.2" transform="rotate(-90 109.6 119.2)">C1</text>
<text x="112.8" y="119.2" transform="rotate(-90 112.8 119.2)">8pF</text>
<text x="134.2" y="119.2">XSCO</text>
<text x="191.8" y="114.1">ETH_SS</text>
<text x="200.4" y="116.7">R18</text>
<text x="202" y="114.1">+3V3D</text>
<text x="230.5" y="117.9">330R</text>
<text x="231.4" y="115">R7</text>
<text x="243.5" y="117.9">GREEN</text>
<text x="243.5" y="115.7">LED3</text>
<text x="249.4" y="115.8">LINK_N</text>
<text x="35.9" y="124.3">+3V3D</text>
<text x="104.9" y="124.3" transform="rotate(-90 104.9 124.3)">GND</text>
<text x="109.6" y="126" transform="rotate(-90 109.6 126)">C2</text>
<text x="112.8" y="126" transform="rotate(-90 112.8 126)">8pF</text>
<text x="114.9" y="125.1" transform="rotate(-90 114.9 125.1)">Y1</text>
<text x="122.3" y="125.1" transform="rotate(-90 122.3 125.1)">25MHz</text>
<text x="126.4" y="121.8">R1</text>
<text x="127.9" y="124.6">1M</text>
<text x="134.2" y="120.9">XSCI</text>
<text x="138.2" y="125.1">R3</text>
<text x="200.4" y="122.9">4.7k</text>
<text x="206.2" y="122.2">JP1</text>
<text x="230.5" y="122.9">330R</text>
<text x="231.4" y="120.1">R8</text>
<text x="231.4" y="125.1">R9</text>
<text x="243.5" y="122.9">GREEN</text>
<text x="243.5" y="120.7">LED4</text>
<text x="243.5" y="125.8">LED5</text>
<text x="249.4" y="120.9">SPD_N</text>
<text x="249.4" y="126">DPX_N</text>
<text x="45.2" y="127.7" transform="rotate(-90 45.2 127.7)">C14</text>
<text x="48.4" y="127.7" transform="rotate(-90 48.4 127.7)">100nF</text>
<text x="56.3" y="129.4" transform="rotate(-90 56.3 129.4)">GND</text>
<text x="137.2" y="131.4">12.3k</text>
<text x="201.7" y="131.1">GND</text>
<text x="230.5" y="128">330R</text>
<text x="230.9" y="130.2">R10</text>
<text x="243.5" y="128">YELLOW</text>
<text x="243.5" y="130.9">LED6</text>
<text x="249.4" y="131.1">ACT_N</text>
<text x="29.1" y="137.8">SD_SS</text>
<text x="41" y="134.5">P1</text>
<text x="230.5" y="133.1">330R</text>
<text x="231" y="135.3">R11</text>
<text x="243.5" y="133.1">YELLOW</text>
<text x="243.5" y="136">LED7</text>
<text x="249.4" y="136.1">COL_N</text>
<text x="29.1" y="139.5">MOSI</text>
<text x="29.1" y="142.9">SCK</text>
<text x="142.4" y="141.2">GND</text>
<text x="153.7" y="140.7">1V2O</text>
<text x="161.3" y="142.9" transform="rotate(-90 161.3 142.9)">LINK_N</text>
<text x="163" y="142.9" transform="rotate(-90 163 142.9)">SPD_N</text>
<text x="164.7" y="142.9" transform="rotate(-90 164.7 142.9)">DPX_N</text>
<text x="166.4" y="142.9" transform="rotate(-90 166.4 142.9)">ACT_N</text>
<text x="168.1" y="142.9" transform="rotate(-90 168.1 142.9)">COL_N</text>
<text x="183.1" y="141.2">GND</text>
<text x="230.5" y="143.3">330R</text>
<text x="230.5" y="138.2">330R</text>
<text x="231.4" y="140.4">R4</text>
<text x="243.5" y="138.2">YELLOW</text>
<text x="243.5" y="143.3">RED</text>
<text x="243.5" y="141.1">LED1</text>
<text x="29.1" y="146.3">MISO</text>
<text x="249.4" y="146.3">GND</text>
<text x="35.9" y="153.1">GND</text>
<text x="41" y="150.5">7TFCN-FA-1011</text>
<text x="56.3" y="153.1">GND</text>
</g>
<g font-size="1.4" fill="#808080">
<text x="40" y="35.9">1</text>
<text x="53.1" y="35.9">5</text>
<text x="40" y="39.3">3</text>
<text x="42.5" y="36.7">VIN</text>
<text x="42.5" y="40.1">EN</text>
<text x="46.6" y="41.4" transform="rotate(-90 46.6 41.4)">GND</text>
<text x="47.4" y="36.7">VOUT</text>
<text x="48.6" y="40.1">BYP</text>
<text x="53.1" y="39.3">4</text>
<text x="45.8" y="44" transform="rotate(-90 45.8 44)">2</text>
<text x="23.9" y="77.4">RD+_R3</text>
<text x="24" y="74">TD+_R1</text>
<text x="24.4" y="75.6">TD-_R2</text>
<text x="31.1" y="73.2">1</text>
<text x="31.1" y="74.9">2</text>
<text x="31.1" y="76.6">3</text>
<text x="235.7" y="75.6">AREF</text>
<text x="235.7" y="77.4">DAC0/A0</text>
<text x="243.8" y="77.3">VIN</text>
<text x="244.5" y="75.6">5V</text>
<text x="23.8" y="80.8">RCT_R5</text>
<text x="24" y="79.1">TCT_R4</text>
<text x="24.3" y="82.5">RD-_R6</text>
<text x="31.1" y="78.3">4</text>
<text x="31.1" y="80">5</text>
<text x="31.1" y="81.7">6</text>
<text x="31.1" y="83.4">7</text>
<text x="235.7" y="79.1">A1</text>
<text x="235.7" y="80.8">A2</text>
<text x="235.7" y="82.5">A3</text>
<text x="243" y="80.8">GND</text>
<text x="243.2" y="79.1">VCC</text>
<text x="243.3" y="82.5">RST</text>
<text x="24" y="89.2">NC_R10</text>
<text x="24.7" y="84.2">NC_R7</text>
<text x="24.7" y="85.9">NC_R8</text>
<text x="24.7" y="87.5">NC_R9</text>
<text x="31.1" y="85.1">8</text>
<text x="31.1" y="86.8">9</text>
<text x="31.1" y="88.5">10</text>
<text x="235.7" y="89.2">0</text>
<text x="235.7" y="84.2">A4</text>
<text x="235.7" y="85.9">A5</text>
<text x="235.7" y="87.5">A6</text>
<text x="241.5" y="89.2">11/SDA</text>
<text x="241.6" y="87.5">12/SCL</text>
<text x="242.4" y="85.9">13/RX</text>
<text x="242.5" y="84.2">14/TX</text>
<text x="24" y="90.9">NC_R11</text>
<text x="26.1" y="94.3">L2Y+</text>
<text x="26.5" y="92.6">L1Y-</text>
<text x="31.1" y="90.2">11</text>
<text x="31.1" y="91.9">L1</text>
<text x="31.1" y="93.6">L2</text>
<text x="31.1" y="95.2">L3</text>
<text x="152.6" y="95.2" transform="rotate(-90 152.6 95.2)">49</text>
<text x="154.3" y="95.2" transform="rotate(-90 154.3 95.2)">48</text>
<text x="156" y="95.2" transform="rotate(-90 156 95.2)">47</text>
<text x="157.7" y="95.2" transform="rotate(-90 157.7 95.2)">46</text>
<text x="159.4" y="95.2" transform="rotate(-90 159.4 95.2)">45</text>
<text x="161.1" y="95.2" transform="rotate(-90 161.1 95.2)">44</text>
<text x="162.8" y="95.2" transform="rotate(-90 162.8 95.2)">43</text>
<text x="164.5" y="95.2" transform="rotate(-90 164.5 95.2)">42</text>
<text x="166.2" y="95.2" transform="rotate(-90 166.2 95.2)">41</text>
<text x="167.8" y="95.2" transform="rotate(-90 167.8 95.2)">40</text>
<text x="169.5" y="95.2" transform="rotate(-90 169.5 95.2)">39</text>
<text x="171.2" y="95.2" transform="rotate(-90 171.2 95.2)">38</text>
<text x="172.9" y="95.2" transform="rotate(-90 172.9 95.2)">37</text>
<text x="235.7" y="90.9">1</text>
<text x="235.7" y="92.6">2</text>
<text x="235.7" y="94.3">3</text>
<text x="240.7" y="90.9">10/MISO</text>
<text x="241.5" y="94.3">8/MOSI</text>
<text x="242.1" y="92.6">9/SCK</text>
<text x="24.1" y="101.1">CHGND</text>
<text x="25.9" y="97.7">L4G+</text>
<text x="26.2" y="96">L3G-</text>
<text x="31.1" y="96.9">L4</text>
<text x="31.1" y="100.3">12*2</text>
<text x="153.3" y="100.2" transform="rotate(-90 153.3 100.2)">GND</text>
<text x="155" y="101.7" transform="rotate(-90 155 101.7)">RST_N</text>
<text x="156.7" y="101.1" transform="rotate(-90 156.7 101.1)">INT_N</text>
<text x="158.4" y="100.2" transform="rotate(-90 158.4 100.2)">GND</text>
<text x="160.1" y="100.5" transform="rotate(-90 160.1 100.5)">1V2D</text>
<text x="161.8" y="100.6" transform="rotate(-90 161.8 100.6)">DAT7</text>
<text x="163.5" y="100.6" transform="rotate(-90 163.5 100.6)">DAT6</text>
<text x="165.2" y="100.6" transform="rotate(-90 165.2 100.6)">DAT5</text>
<text x="166.9" y="100.6" transform="rotate(-90 166.9 100.6)">DAT4</text>
<text x="168.6" y="100.6" transform="rotate(-90 168.6 100.6)">DAT3</text>
<text x="170.3" y="100.6" transform="rotate(-90 170.3 100.6)">DAT2</text>
<text x="172" y="100.6" transform="rotate(-90 172 100.6)">DAT1</text>
<text x="173.6" y="100.6" transform="rotate(-90 173.6 100.6)">DAT0</text>
<text x="235.7" y="96">4</text>
<text x="235.7" y="97.7">5</text>
<text x="245.4" y="97.7">6</text>
<text x="245.4" y="96">7</text>
<text x="24.1" y="102.8">CHGND</text>
<text x="31.1" y="102">13*2</text>
<text x="146.7" y="102">1</text>
<text x="146.7" y="103.7">2</text>
<text x="146.7" y="105.4">3</text>
<text x="146.7" y="107.1">4</text>
<text x="149.3" y="102.8">GNDA</text>
<text x="149.3" y="104.5">TXON</text>
<text x="149.3" y="106.2">TXOP</text>
<text x="149.3" y="107.9">1V2A</text>
<text x="169.7" y="107.9">MISO/ADDR1</text>
<text x="174.2" y="104.5">WR_N</text>
<text x="174.6" y="106.2">RD_N</text>
<text x="174.9" y="102.8">3V3D</text>
<text x="180.2" y="107.1">33</text>
<text x="180.2" y="105.4">34</text>
<text x="180.2" y="103.7">35</text>
<text x="180.2" y="102">36</text>
<text x="146.7" y="108.8">5</text>
<text x="146.7" y="110.5">6</text>
<text x="146.7" y="112.2">7</text>
<text x="146.7" y="113.9">8</text>
<text x="149.3" y="109.6">RXIN</text>
<text x="149.3" y="111.3">RXIP</text>
<text x="149.3" y="112.9">GNDA</text>
<text x="169.7" y="109.6">MOSI/ADDR0</text>
<text x="174.8" y="112.9">SCLK</text>
<text x="174.9" y="111.3">1V2D</text>
<text x="180.2" y="113.9">29</text>
<text x="180.2" y="112.2">30</text>
<text x="180.2" y="110.5">31</text>
<text x="180.2" y="108.8">32</text>
<text x="146" y="117.3">10</text>
<text x="146" y="119">11</text>
<text x="146.7" y="115.6">9</text>
<text x="149.3" y="114.6">3V3A</text>
<text x="149.3" y="116.3">RSET_BG</text>
<text x="149.3" y="118">GND</text>
<text x="149.3" y="119.7">XSCO</text>
<text x="173.6" y="119.7">MOD[1]</text>
<text x="173.6" y="118">MOD[2]</text>
<text x="173.6" y="116.3">MOD[3]</text>
<text x="174.7" y="114.6">CS_N</text>
<text x="180.2" y="119">26</text>
<text x="180.2" y="117.3">27</text>
<text x="180.2" y="115.6">28</text>
<text x="116.2" y="121.5">2</text>
<text x="116.2" y="123.2">4</text>
<text x="118.7" y="125.3" transform="rotate(-90 118.7 125.3)">3</text>
<text x="118.7" y="120.6" transform="rotate(-90 118.7 120.6)">1</text>
<text x="146" y="120.6">12</text>
<text x="149.3" y="121.4">XSCI</text>
<text x="173.6" y="121.4">MOD[0]</text>
<text x="180.2" y="120.6">25</text>
<text x="208.1" y="124">1</text>
<text x="208.1" y="125.8">2</text>
<text x="154.3" y="129.5" transform="rotate(-90 154.3 129.5)">13</text>
<text x="155" y="126.1" transform="rotate(-90 155 126.1)">1V2D</text>
<text x="156" y="129.5" transform="rotate(-90 156 129.5)">14</text>
<text x="156.7" y="126.1" transform="rotate(-90 156.7 126.1)">1V2O</text>
<text x="157.7" y="129.5" transform="rotate(-90 157.7 129.5)">15</text>
<text x="158.4" y="126.1" transform="rotate(-90 158.4 126.1)">3V3A</text>
<text x="159.4" y="129.5" transform="rotate(-90 159.4 129.5)">16</text>
<text x="160.1" y="126.1" transform="rotate(-90 160.1 126.1)">GNDA</text>
<text x="161.1" y="129.5" transform="rotate(-90 161.1 129.5)">17</text>
<text x="161.8" y="126.1" transform="rotate(-90 161.8 126.1)">LNK_N</text>
<text x="162.8" y="129.5" transform="rotate(-90 162.8 129.5)">18</text>
<text x="163.5" y="126.1" transform="rotate(-90 163.5 126.1)">SPD_N</text>
<text x="164.5" y="129.5" transform="rotate(-90 164.5 129.5)">19</text>
<text x="165.2" y="126.1" transform="rotate(-90 165.2 126.1)">DPX_N</text>
<text x="166.2" y="129.5" transform="rotate(-90 166.2 129.5)">20</text>
<text x="166.9" y="126.1" transform="rotate(-90 166.9 126.1)">ACT_N</text>
<text x="167.8" y="129.5" transform="rotate(-90 167.8 129.5)">21</text>
<text x="168.6" y="126.1" transform="rotate(-90 168.6 126.1)">COL_N</text>
<text x="169.5" y="129.5" transform="rotate(-90 169.5 129.5)">22</text>
<text x="170.3" y="126.1" transform="rotate(-90 170.3 126.1)">1V2D</text>
<text x="171.2" y="129.5" transform="rotate(-90 171.2 129.5)">23</text>
<text x="172" y="126.1" transform="rotate(-90 172 126.1)">GND</text>
<text x="172.9" y="129.5" transform="rotate(-90 172.9 129.5)">24</text>
<text x="173.6" y="126.1" transform="rotate(-90 173.6 126.1)">3V3D</text>
<text x="39.1" y="137.6">P2</text>
<text x="39.1" y="135.9">P1</text>
<text x="42.5" y="136.7">DAT2</text>
<text x="39.1" y="142.7">P5</text>
<text x="39.1" y="141">P4</text>
<text x="39.1" y="139.3">P3</text>
<text x="42.5" y="143.4">CLK</text>
<text x="42.5" y="141.7">VDD</text>
<text x="42.5" y="140">CMD</text>
<text x="42.5" y="138.3">CD/DAT3</text>
<text x="49.9" y="143.4">GND</text>
<text x="54.8" y="142.7">G1</text>
<text x="39.1" y="147.8">P8</text>
<text x="39.1" y="146.1">P7</text>
<text x="39.1" y="144.4">P6</text>
<text x="42.5" y="148.5">DAT1</text>
<text x="42.5" y="146.8">DAT0</text>
<text x="42.5" y="145.1">VSS</text>
<text x="49.9" y="145.1">GND</text>
<text x="49.9" y="146.8">GND</text>
<text x="49.9" y="148.5">GND</text>
<text x="54.8" y="144.4">G2</text>
<text x="54.8" y="146.1">G3</text>
<text x="54.8" y="147.8">G4</text>
</g>
</svg>
